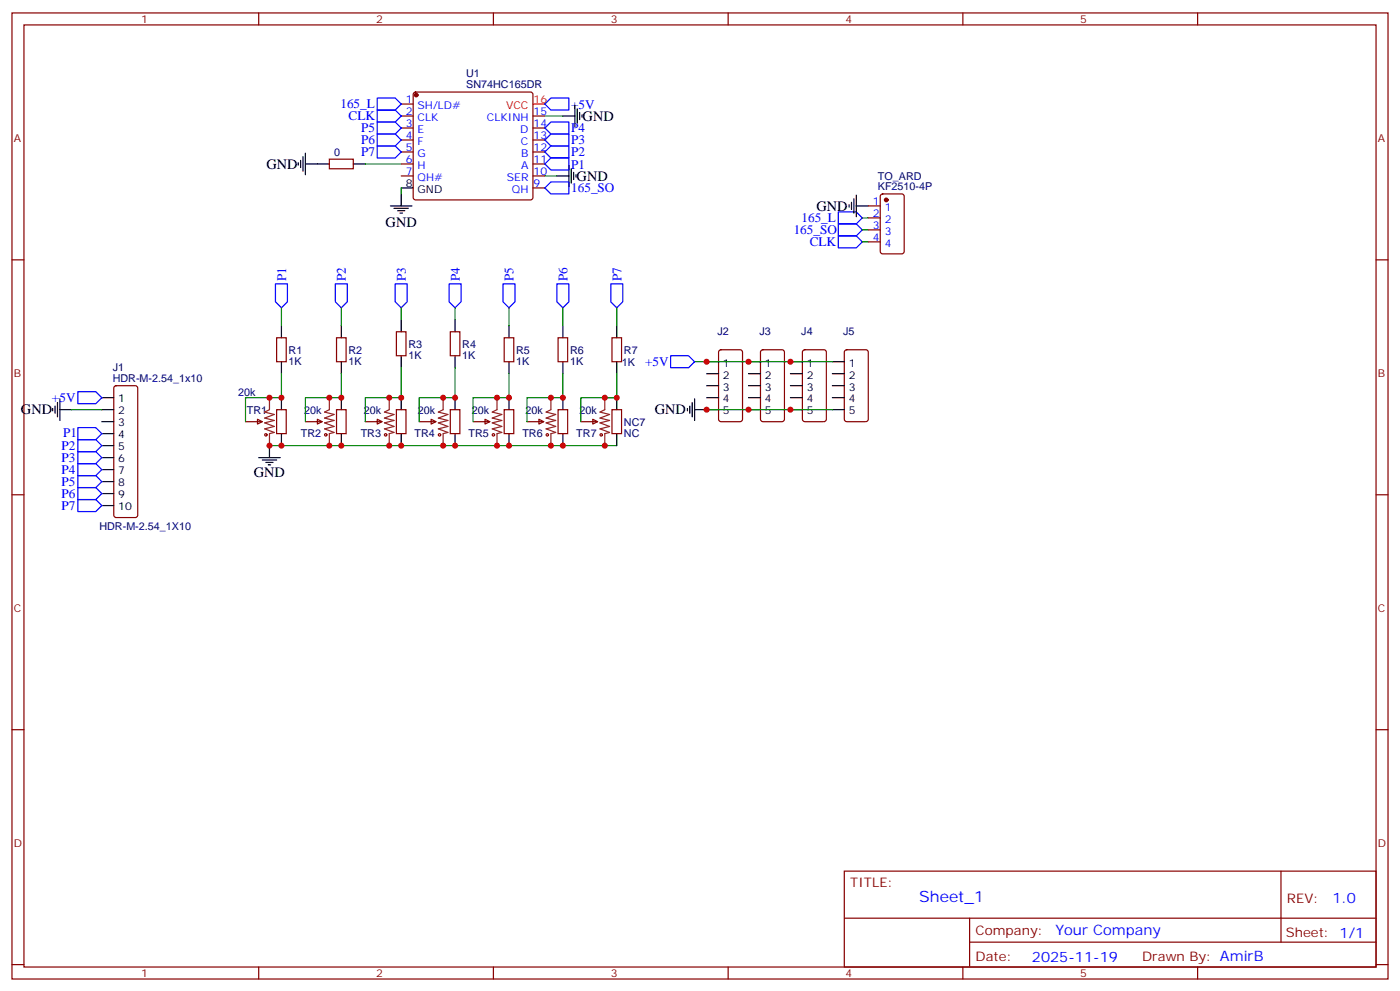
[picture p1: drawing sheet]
<svg xmlns="http://www.w3.org/2000/svg" width="412mm" height="292mm" viewBox="0 0 412 292" stroke-linecap="round" stroke-linejoin="round" font-family="sans-serif">
<g fill="none" stroke="#870000" stroke-width=".35">
<path d="M3.5 3.8h405.4v284.3h-405.4zM7.1 7.3h398.2v277.3h-398.2zM76.2 3.8v3.5M145.3 3.8v3.5M214.5 3.8v3.5M283.6 3.8v3.5M352.8 3.8v3.5M118.2 30.6h3.5M118.2 34.1h3.5M118.2 37.7h3.5M121.9 27.3l.5-.2h33.9l.5 .2 .2 .5v30.3l-.2 .5-.5 .2h-33.9l-.5-.2-.2-.5v-30.3zM157 34.1h3.5"/>
<path d="M157 37.7h3.5M97 46.8h7.1v2.9h-7.1zM118.2 41.2h3.5M118.2 44.7h3.5M118.2 48.3h3.5M118.2 51.8h3.5M157 41.2h3.5M157 44.7h3.5M157 48.3h3.5M157 51.8h3.5M157 55.3h3.5M259.5 57.3l.5-.2h5.6l.7 .4v16.5l-.4 .7h-5.9l-.7-.4v-16.5z"/>
<path d="M3.5 76.5h3.6M255.8 60.6h3.5M255.8 64.1h3.5M255.8 67.7h3.5M255.8 71.2h3.5M405.3 76.5h3.6M81.5 99.4h2.8v7.1h-2.8zM99.1 99.4h2.9v7.1h-2.9zM116.8 97.6h2.8v7.1h-2.8zM132.6 97.6h2.9v7.1h-2.9zM148.5 99.4h2.8v7.1h-2.8zM164.4 99.4h2.8v7.1h-2.8z"/>
<path d="M180.3 99.4h2.8v7.1h-2.8zM33.7 113.7l.5-.2h5.7l.5 .2 .2 .5v37.4l-.3 .5-.4 .2h-5.7l-.5-.2-.2-.5v-37.4zM211.9 103.1l.5-.2h5.6l.7 .5v20l-.4 .7h-5.9l-.7-.5v-20zM224.2 103.1l.5-.2h5.7l.6 .5 .1 20-.5 .7h-5.9l-.6-.5-.1-20zM236.6 103.1l.5-.2h5.6l.7 .5v20l-.4 .7h-5.9l-.7-.5v-20zM248.9 103.1l.5-.2h5.7l.6 .5 .1 20-.5 .7h-5.9l-.6-.5-.1-20zM72.3 124.1h5M75.8 123.4l1.5 .7-1.5 .7zM81.5 120.6h2.8v7h-2.8zM90 124.1h4.9M93.5 123.4l1.4 .7-1.4 .7zM99.1 120.6h2.9v7h-2.9z"/>
<path d="M107.6 124.1h4.9M111.1 123.4l1.4 .7-1.4 .7zM116.8 120.6h2.8v7h-2.8zM123.5 124.1h4.9M127 123.4l1.4 .7-1.4 .7zM132.6 120.6h2.9v7h-2.9zM139.3 124.1h5M142.9 123.4l1.4 .7-1.4 .7zM148.5 120.6h2.8v7h-2.8zM155.2 124.1h5M158.7 123.4l1.5 .7-1.5 .7zM164.4 120.6h2.8v7h-2.8z"/>
<path d="M171.1 124.1h4.9M174.6 123.4l1.4 .7-1.4 .7zM180.3 120.6h2.8v7h-2.8zM3.5 145.6h3.6M405.3 145.6h3.6M3.5 214.8h3.6M405.3 214.8h3.6M248.7 256.4h156.6v28.2h-156.6zM377.3 256.4v20.9M248.7 270.2h156.5M285.6 277.3h119.6M285.6 270.2v14.2"/>
<path d="M3.5 283.9h3.6M76.2 284.6v3.5M145.3 284.6v3.5M214.5 284.6v3.5M283.6 284.6v3.5M352.8 284.6v3.5M405.3 283.9h3.6"/>
</g>
<g fill="none" stroke="#a10000" stroke-width=".35">
<circle cx="78.3" cy="128" r=".35"/>
<circle cx="96" cy="128" r=".35"/>
<circle cx="113.6" cy="128" r=".35"/>
<circle cx="129.5" cy="128" r=".35"/>
<circle cx="145.3" cy="128" r=".35"/>
<circle cx="161.2" cy="128" r=".35"/>
<circle cx="177.1" cy="128" r=".35"/>
</g>
<path d="M79.4 117.1v3.5l-1.4 .7 2.8 .7-2.8 1 2.8 .8-2.8 .7 2.8 1-2.8 .7 2.8 1.1-1.4 .3v3.6M97 117.1v3.5l-1.4 .7 2.8 .7-2.8 1 2.8 .8-2.8 .7 2.8 1-2.8 .7 2.8 1.1-1.4 .3v3.6M114.7 117.1v3.5l-1.5 .7 2.9 .7-2.9 1 2.9 .8-2.9 .7 2.9 1-2.9 .7 2.9 1.1-1.4 .3v3.6M130.5 117.1v3.5l-1.4 .7 2.8 .7-2.8 1 2.8 .8-2.8 .7 2.8 1-2.8 .7 2.8 1.1-1.4 .3v3.6M146.4 117.1v3.5l-1.4 .7 2.8 .7-2.8 1 2.8 .8-2.8 .7 2.8 1-2.8 .7 2.8 1.1-1.4 .3v3.6M162.3 117.1v3.5l-1.4 .7 2.8 .7-2.8 1 2.8 .8-2.8 .7 2.8 1-2.8 .7 2.8 1.1-1.4 .3v3.6M178.2 117.1v3.5l-1.5 .7 2.9 .7-2.9 1 2.9 .8-2.9 .7 2.9 1-2.9 .7 2.9 1.1-1.4 .3v3.6" fill="none" stroke="#8c2424" stroke-width=".35"/>
<g fill="none" stroke="#000" stroke-width=".35">
<path d="M165.8 34.1h3.5M169.3 31v6.3M170 32v4.3M170.7 33.1v2.1M171.4 33.8v.7M87.8 47.9v.7M88.5 47.2v2.1M89.3 46.1v4.3M90 48.3h7M90 45.1v6.3M104.1 48.3h3.5M118.2 55.3h3.5"/>
<path d="M118.2 57.1v3.5M164 51.8h3.6M167.6 48.6v6.4M168.3 49.7v4.2M169 50.7v2.1M169.7 51.4v.7M250.8 59.5v2.2M251.5 58.5v4.2M252.2 57.4v6.4M115 60.6h6.4M116.1 61.3h4.2M117.1 62h2.1"/>
<path d="M117.8 62.7h.7M250.1 60.3v.7M252.2 60.6h3.6M82.9 95.9v3.5M100.5 95.9v3.5M118.2 94.1v3.5M134.1 94.1v3.5M149.9 95.9v3.5M165.8 95.9v3.5M181.7 95.9v3.5M16.2 119.5v2.1M16.9 118.5v4.2"/>
<path d="M17.6 117.4v6.4M30 117.1h3.5M82.9 106.5v3.5M82.9 117.1v3.5M100.5 106.5v3.5M100.5 117.1v3.5M118.2 104.7v3.5M118.2 117.1v3.5M134.1 104.7v3.5M134.1 117.1v3.5M149.9 106.5v3.5M149.9 117.1v3.5"/>
<path d="M165.8 106.5v3.5M165.8 117.1v3.5M181.7 106.5v3.5M181.7 117.1v3.5M203.2 119.5v2.1M203.9 118.5v4.2M204.6 117.4v6.4M208.1 117.1h3.6M208.1 106.5h3.6M208.1 110h3.6M208.1 113.5h3.6M220.5 117.1h3.5"/>
<path d="M220.5 106.5h3.5M220.5 110h3.5M220.5 113.5h3.5M232.8 117.1h3.6M232.8 106.5h3.6M232.8 110h3.6M232.8 113.5h3.6M245.2 117.1h3.5M245.2 106.5h3.5M245.2 110h3.5M245.2 113.5h3.5M15.5 120.2v.7"/>
<path d="M17.6 120.6h3.6M30 134.7h3.5M30 120.6h3.5M30 124.1h3.5M30 127.6h3.5M30 131.2h3.5M30 138.2h3.5M76.2 134.7h6.3M77.3 135.4h4.2M78.3 136.1h2.1M79 136.8h.7M79.4 131.2v3.5"/>
<path d="M82.9 127.6v3.6M100.5 127.6v3.6M118.2 127.6v3.6M134.1 127.6v3.6M149.9 127.6v3.6M165.8 127.6v3.6M181.7 127.6v3.6M202.5 120.2v.7M204.6 120.6h7.1M220.5 120.6h3.5M232.8 120.6h3.6M245.2 120.6h3.5"/>
<path d="M30 141.7h3.5M30 145.3h3.5M30 148.8h3.5"/>
</g>
<g fill="none" stroke="#00f" stroke-width=".35">
<path d="M111.1 35.9h5.3l1.8 1.8-1.8 1.7h-5.3zM111.1 39.4h5.3l1.8 1.8-1.8 1.8h-5.3zM111.1 28.9h5.3l1.8 1.7-1.8 1.8h-5.3zM111.1 32.4h5.3l1.8 1.7-1.8 1.8h-5.3zM160.5 30.6l1.8-1.7h5.3v3.5h-5.3zM160.5 37.7l1.8-1.8h5.3v3.5h-5.3zM111.1 43h5.3l1.8 1.7-1.8 1.8h-5.3zM160.5 48.3l1.8-1.8h5.3v3.5h-5.3zM160.5 44.7l1.8-1.7h5.3v3.5h-5.3zM160.5 41.2l1.8-1.8h5.3v3.6h-5.3zM160.5 55.3l1.8-1.7h5.3v3.5h-5.3zM246.9 62.4h5.3l1.8 1.7-1.8 1.8h-5.3z"/>
<path d="M246.9 65.9h5.3l1.8 1.8-1.8 1.7h-5.3zM246.9 69.4h5.3l1.8 1.8-1.8 1.8h-5.3zM81.1 83.5h3.6v5.3l-1.8 1.8-1.8-1.8zM98.8 83.5h3.5v5.3l-1.8 1.8-1.7-1.8zM116.4 83.5h3.5v5.3l-1.7 1.8-1.8-1.8zM132.3 83.5h3.5v5.3l-1.7 1.8-1.8-1.8zM148.2 83.5h3.5v5.3l-1.8 1.8-1.7-1.8zM164 83.5h3.6v5.3l-1.8 1.8-1.8-1.8zM179.9 83.5h3.5v5.3l-1.7 1.8-1.8-1.8zM22.9 115.3h5.3l1.8 1.8-1.8 1.7h-5.3zM197.6 104.7h5.2l1.8 1.8-1.8 1.7h-5.2zM22.9 125.9h5.3l1.8 1.7-1.8 1.8h-5.3z"/>
<path d="M22.9 129.4h5.3l1.8 1.8-1.8 1.7h-5.3zM22.9 132.9h5.3l1.8 1.8-1.8 1.8h-5.3zM22.9 136.5h5.3l1.8 1.7-1.8 1.8h-5.3zM22.9 140h5.3l1.8 1.7-1.8 1.8h-5.3zM22.9 143.5h5.3l1.8 1.8-1.8 1.7h-5.3zM22.9 147h5.3l1.8 1.8-1.8 1.8h-5.3z"/>
</g>
<g fill="none" stroke="#008700" stroke-width=".35">
<path d="M160.5 34.1h5.3M107.6 48.3h10.6M118.2 55.3v1.8M160.5 51.8h3.5M254 64.1h1.8M254 67.7h1.8M254 71.2h1.8M82.9 90.6v5.3M100.5 90.6v5.3M118.2 90.6v3.5M134.1 90.6v3.5M149.9 90.6v5.3"/>
<path d="M165.8 90.6v5.3M181.7 90.6v5.3M82.9 110v7.1h-10.6v7M100.5 110v7.1h-10.5v7M118.2 108.2v8.9h-10.6v7M134.1 108.2v8.9h-10.6v7M149.9 110v7.1h-10.6v7M165.8 110v7.1h-10.6v7M178.2 117.1h3.5M181.7 110v7.1h-10.6v7M204.6 106.5h40.6M21.2 120.6h8.8"/>
<path d="M79.4 131.2h102.3M208.1 120.6h37.1"/>
</g>
<g fill="#870000" stroke="#870000" stroke-width=".35">
<circle cx="122.6" cy="28" r=".53"/>
<circle cx="261.1" cy="58.8" r=".53"/>
</g>
<path d="M157 30.6h3.5" fill="none" stroke="#f00" stroke-width=".35"/>
<g fill="#c00">
<circle cx="79.4" cy="117.1" r=".88"/>
<circle cx="97" cy="117.1" r=".88"/>
<circle cx="114.7" cy="117.1" r=".88"/>
<circle cx="130.5" cy="117.1" r=".88"/>
<circle cx="146.4" cy="117.1" r=".88"/>
<circle cx="162.3" cy="117.1" r=".88"/>
<circle cx="178.2" cy="117.1" r=".88"/>
<circle cx="79.4" cy="131.2" r=".88"/>
<circle cx="97" cy="131.2" r=".88"/>
<circle cx="114.7" cy="131.2" r=".88"/>
<circle cx="130.5" cy="131.2" r=".88"/>
<circle cx="146.4" cy="131.2" r=".88"/>
<circle cx="162.3" cy="131.2" r=".88"/>
<circle cx="220.5" cy="106.5" r=".88"/>
<circle cx="232.8" cy="106.5" r=".88"/>
<circle cx="220.5" cy="120.6" r=".88"/>
<circle cx="232.8" cy="120.6" r=".88"/>
<circle cx="208.1" cy="106.5" r=".88"/>
<circle cx="208.1" cy="120.6" r=".88"/>
<circle cx="178.2" cy="131.2" r=".88"/>
<circle cx="181.7" cy="117.1" r=".88"/>
<circle cx="165.8" cy="117.1" r=".88"/>
<circle cx="165.8" cy="131.2" r=".88"/>
<circle cx="82.9" cy="117.1" r=".88"/>
<circle cx="82.9" cy="131.2" r=".88"/>
<circle cx="100.5" cy="117.1" r=".88"/>
<circle cx="100.5" cy="131.2" r=".88"/>
<circle cx="118.2" cy="117.1" r=".88"/>
<circle cx="118.2" cy="131.2" r=".88"/>
<circle cx="134.1" cy="117.1" r=".88"/>
<circle cx="134.1" cy="131.2" r=".88"/>
<circle cx="149.9" cy="117.1" r=".88"/>
<circle cx="149.9" cy="131.2" r=".88"/>
</g>
<text font-size="4.6" fill="#00f" x="270.8" y="265.4">Sheet_1</text>
<g font-size="4.2">
<text x="171.6" y="35.6">GND</text>
<text x="78.5" y="49.6">GND</text>
<text x="169.9" y="53.2">GND</text>
<text x="240.5" y="62">GND</text>
<text x="113.6" y="66.7">GND</text>
<text x="6.2" y="122">GND</text>
<text x="192.9" y="122">GND</text>
<text x="74.8" y="140.3">GND</text>
</g>
<g font-size="4.2" fill="#00f">
<text x="392.5" y="265.7">1.0</text>
<text x="310.9" y="275.2">Your Company</text>
<text x="304" y="283">2025-11-19</text>
</g>
<g font-size="3.9" fill="#00f">
<text x="100.3" y="31.9">165_L</text>
<text x="102.7" y="35.4">CLK</text>
<text x="168.3" y="32">+5V</text>
<text x="106.3" y="38.9">P5</text>
<text x="168.3" y="38.9">P4</text>
<text x="106.3" y="42.5">P6</text>
<text x="106.3" y="46">P7</text>
<text x="168.3" y="46">P2</text>
<text x="168.3" y="42.5">P3</text>
<text x="168.3" y="49.6">P1</text>
<text x="168.3" y="56.5">165_SO</text>
<text x="236.1" y="65.4">165_L</text>
<text x="233.8" y="68.9">165_SO</text>
<text x="238.5" y="72.5">CLK</text>
<text x="84.3" y="82.8" transform="rotate(-90 84.3 82.8)">P1</text>
<text x="101.9" y="82.8" transform="rotate(-90 101.9 82.8)">P2</text>
<text x="119.5" y="82.8" transform="rotate(-90 119.5 82.8)">P3</text>
<text x="135.4" y="82.8" transform="rotate(-90 135.4 82.8)">P4</text>
<text x="151.3" y="82.8" transform="rotate(-90 151.3 82.8)">P5</text>
<text x="167.2" y="82.8" transform="rotate(-90 167.2 82.8)">P6</text>
<text x="183" y="82.8" transform="rotate(-90 183 82.8)">P7</text>
<text x="190" y="107.6">+5V</text>
<text x="15.3" y="118.3">+5V</text>
<text x="18.6" y="128.7">P1</text>
<text x="18.2" y="132.4">P2</text>
<text x="18.2" y="135.9">P3</text>
<text x="18.2" y="139.5">P4</text>
<text x="18.2" y="143">P5</text>
<text x="18.2" y="146.5">P6</text>
<text x="18.2" y="150.1">P7</text>
</g>
<g font-size="3.9" fill="#800">
<text x="250.5" y="261">TITLE:</text>
<text x="379.1" y="265.7">REV:</text>
<text x="287.4" y="275.2">Company:</text>
<text x="378.7" y="275.8">Sheet: 1/1</text>
<text x="287.4" y="282.9">Date:</text>
<text x="336.4" y="282.9">Drawn By: AmirB</text>
</g>
<g font-size="3.2" fill="#800">
<text x="41.6" y="6.8">1</text>
<text x="110.8" y="6.8">2</text>
<text x="179.9" y="6.8">3</text>
<text x="249.1" y="6.8">4</text>
<text x="318.2" y="6.8">5</text>
<text x="4.1" y="41.9">A</text>
<text x="405.9" y="41.9">A</text>
<text x="4.1" y="111.1">B</text>
<text x="405.9" y="111.1">B</text>
<text x="4.1" y="180.2">C</text>
<text x="405.9" y="180.2">C</text>
<text x="4.1" y="249.3">D</text>
<text x="405.9" y="249.3">D</text>
<text x="41.6" y="287.6">1</text>
<text x="110.8" y="287.6">2</text>
<text x="179.9" y="287.6">3</text>
<text x="249.1" y="287.6">4</text>
<text x="318.2" y="287.6">5</text>
</g>
<g font-size="3.2" fill="#000080">
<text x="137.3" y="22.7">U1</text>
<text x="137.3" y="25.9">SN74HC165DR</text>
<text x="98.4" y="45.8">0</text>
<text x="258.6" y="52.8">TO_ARD</text>
<text x="258.6" y="56">KF2510-4P</text>
<text x="211.3" y="98.7">J2</text>
<text x="223.7" y="98.7">J3</text>
<text x="236" y="98.7">J4</text>
<text x="248.4" y="98.7">J5</text>
<text x="85" y="107.4">1K</text>
<text x="85" y="104.3">R1</text>
<text x="102.7" y="107.4">1K</text>
<text x="102.7" y="104.3">R2</text>
<text x="120.3" y="105.6">1K</text>
<text x="120.3" y="102.5">R3</text>
<text x="136.2" y="105.6">1K</text>
<text x="136.2" y="102.5">R4</text>
<text x="152" y="107.4">1K</text>
<text x="152.1" y="104.3">R5</text>
<text x="167.9" y="107.4">1K</text>
<text x="167.9" y="104.3">R6</text>
<text x="183.1" y="107.6">1K</text>
<text x="183.8" y="104.3">R7</text>
<text x="33.2" y="112.5">HDR-M-2.54_1x10</text>
<text x="33.2" y="109.2">J1</text>
<text x="70.2" y="116.4">20k</text>
<text x="72.7" y="121.7">TR1</text>
<text x="89.6" y="121.7">20k</text>
<text x="107.2" y="121.7">20k</text>
<text x="123.1" y="121.7">20k</text>
<text x="139" y="121.7">20k</text>
<text x="154.8" y="121.7">20k</text>
<text x="170.7" y="121.7">20k</text>
<text x="183.8" y="125.4">NC7</text>
<text x="88.6" y="128.8">TR2</text>
<text x="106.3" y="128.8">TR3</text>
<text x="122.1" y="128.8">TR4</text>
<text x="138" y="128.8">TR5</text>
<text x="153.9" y="128.8">TR6</text>
<text x="169.8" y="128.8">TR7</text>
<text x="183.8" y="128.5">NC</text>
<text x="29.3" y="155.9">HDR-M-2.54_1X10</text>
</g>
<g font-size="3.2" fill="#00f">
<text x="119.5" y="30.3">1</text>
<text x="119.5" y="33.8">2</text>
<text x="123" y="32">SH/LD#</text>
<text x="123" y="35.6">CLK</text>
<text x="143.4" y="35.6">CLKINH</text>
<text x="157.2" y="33.8">15</text>
<text x="119.5" y="37.3">3</text>
<text x="119.5" y="40.9">4</text>
<text x="123" y="39.1">E</text>
<text x="153.2" y="39.1">D</text>
<text x="157.2" y="40.9">13</text>
<text x="157.2" y="37.3">14</text>
<text x="119.5" y="44.4">5</text>
<text x="119.5" y="47.9">6</text>
<text x="123" y="42.6">F</text>
<text x="123" y="46.1">G</text>
<text x="153.5" y="42.6">C</text>
<text x="153.5" y="46.1">B</text>
<text x="157.2" y="47.9">11</text>
<text x="157.2" y="44.4">12</text>
<text x="119.5" y="51.4">7</text>
<text x="123" y="49.7">H</text>
<text x="123" y="53.2">QH#</text>
<text x="149.3" y="53.2">SER</text>
<text x="153.5" y="49.7">A</text>
<text x="157.2" y="51.4">10</text>
<text x="150.8" y="56.7">QH</text>
<text x="157.2" y="55">9</text>
<text x="257.1" y="60.3">1</text>
<text x="257.1" y="63.8">2</text>
<text x="260.6" y="62">1</text>
<text x="260.6" y="65.5">2</text>
<text x="257.1" y="67.3">3</text>
<text x="257.1" y="70.8">4</text>
<text x="260.6" y="69.1">3</text>
<text x="260.6" y="72.6">4</text>
</g>
<g font-size="3.2" fill="#f00">
<text x="149.1" y="32">VCC</text>
<text x="157.2" y="30.3">16</text>
</g>
<g font-size="3.2">
<text x="119.5" y="55">8</text>
<text x="123" y="56.7">GND</text>
<text x="213" y="107.9">1</text>
<text x="225.3" y="107.9">1</text>
<text x="237.7" y="107.9">1</text>
<text x="250" y="107.9">1</text>
<text x="213" y="111.4">2</text>
<text x="225.3" y="111.4">2</text>
<text x="237.7" y="111.4">2</text>
<text x="250" y="111.4">2</text>
<text x="34.8" y="118.5">1</text>
<text x="213" y="114.9">3</text>
<text x="213" y="118.5">4</text>
<text x="225.3" y="114.9">3</text>
<text x="225.3" y="118.5">4</text>
<text x="237.7" y="114.9">3</text>
<text x="237.7" y="118.5">4</text>
<text x="250" y="114.9">3</text>
<text x="250" y="118.5">4</text>
<text x="34.8" y="122">2</text>
<text x="34.8" y="125.5">3</text>
<text x="213" y="122">5</text>
<text x="225.3" y="122">5</text>
<text x="237.7" y="122">5</text>
<text x="250" y="122">5</text>
<text x="34.8" y="129">4</text>
<text x="34.8" y="132.6">5</text>
<text x="34.8" y="136.1">6</text>
<text x="34.8" y="139.6">7</text>
<text x="34.8" y="143.2">8</text>
<text x="34.8" y="146.7">9</text>
<text x="34.8" y="150.2">10</text>
</g>
</svg>
